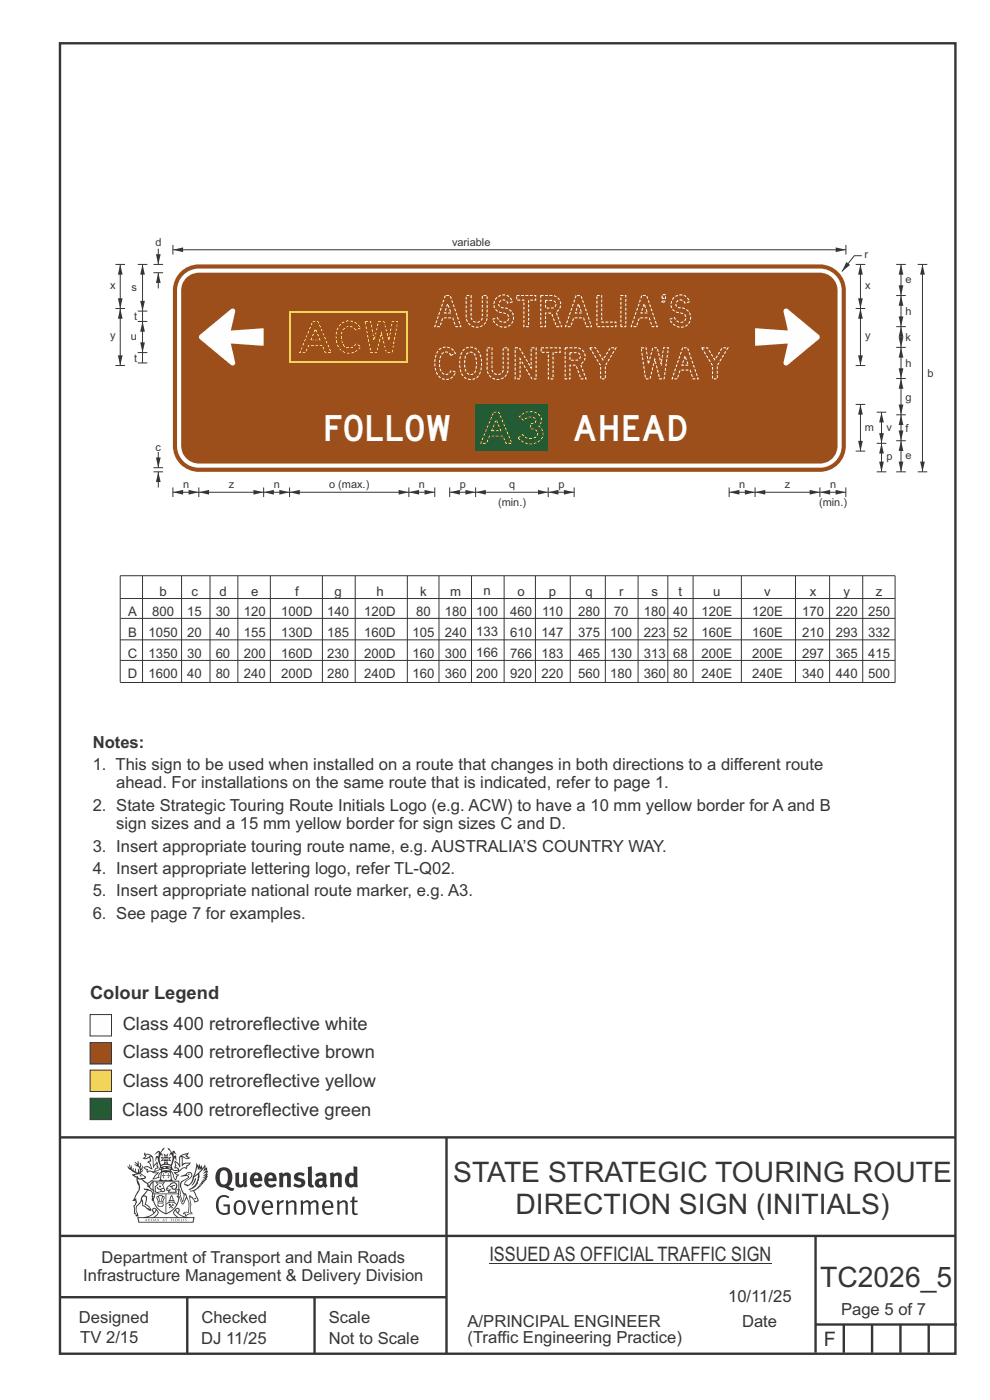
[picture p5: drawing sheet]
<svg xmlns="http://www.w3.org/2000/svg" width="210mm" height="297mm" viewBox="0 0 210 297" stroke-linecap="round" stroke-linejoin="round" font-family="sans-serif">
<path d="M12.7 9.2h190v278h-190zM12.7 241.3h190M94.7 241.4v45.8M12.7 275.2h82M12.7 262.2h190.1M39.7 275.2v12M66.7 275.2v12M173 262.1v24.9" fill="none" stroke="#373435" stroke-width=".51"/>
<g fill="#373435">
<path d="M47 248.4a2.55 2.55 0 0 0 0 2.7l.3 .2a.81 .81 0 0 0 1-1v-.5a1.04 1.04 0 0 0-1.1-1.5zM46.3 248.1a1.82 1.82 0 0 1 2.1-.2 1.82 1.82 0 0 1 .9 1.8 2.29 2.29 0 0 1-.8 2l.7 .3h.5l-.2 .6a2.87 2.87 0 0 1-2-.7 2.12 2.12 0 0 1-1.7-3.1z" fill-rule="evenodd"/>
<path d="M49.9 248.9l.8-.2v2a.46 .46 0 0 0 .3 .6 .46 .46 0 0 0 .6-.3v-2.1l.7-.2v2.4l.2 .5-.5 .3-.3-.3a1.02 1.02 0 0 1-1.2 .3 1.02 1.02 0 0 1-.6-1.1z" fill-rule="evenodd"/>
<path d="M54 249.5l-.1 .5h.9a.49 .49 0 0 0-.2-.6 .49 .49 0 0 0-.6 .1zM53.4 249.1a1.34 1.34 0 0 1 1.6-.2 1.34 1.34 0 0 1 .6 1.5v.2h-1.7a.77 .77 0 0 0 .5 .8 .77 .77 0 0 0 .9-.4l.3 .5a1.59 1.59 0 0 1-2 .2 1.59 1.59 0 0 1-.5-2.1z" fill-rule="evenodd"/>
<path d="M57 249.5l-.1 .5h1a.49 .49 0 0 0-.2-.6 .49 .49 0 0 0-.7 .1zM56.4 249.1a1.34 1.34 0 0 1 1.6-.2 1.34 1.34 0 0 1 .7 1.5v.2h-1.8a.77 .77 0 0 0 .5 .8 .77 .77 0 0 0 .9-.4l.4 .5a1.59 1.59 0 0 1-2.1 .2 1.59 1.59 0 0 1-.5-2.1z" fill-rule="evenodd"/>
<path d="M59.2 248.9l.7-.2 .1 .4a.95 .95 0 0 1 1-.3 .95 .95 0 0 1 .7 .8v2.3h-.8v-2.3a.46 .46 0 0 0-.8 .1v2.2h-.8z" fill-rule="evenodd"/>
<path d="M62.6 249.1a1.75 1.75 0 0 1 2-.1l-.2 .5-.6-.2a.43 .43 0 0 0-.6 .3l.4 .3a1.04 1.04 0 0 1 1.2 1.1 1.04 1.04 0 0 1-1.4 1l-1.2-.4 .3-.6 1 .4 .4-.4a.88 .88 0 0 0-1-.5l-.4-.2-.1-.4z" fill-rule="evenodd"/>
<path d="M65.3 247.6l.8-.2 .1 3.8 .3 .2 .1 .4a.88 .88 0 0 1-1 0 .88 .88 0 0 1-.3-1z" fill-rule="evenodd"/>
<path d="M67.8 250.6a.43 .43 0 0 0-.1 .7 .43 .43 0 0 0 .7-.1v-.7zM66.8 249.1a1.7 1.7 0 0 1 2.4 .1v1.9l.3 .4-.4 .5-.5-.4a1.03 1.03 0 0 1-1.7-.1 1.03 1.03 0 0 1 .8-1.5h.7v-.4a.8 .8 0 0 0-1.2 .1z" fill-rule="evenodd"/>
<path d="M70 248.9l.7-.2 .1 .4a.95 .95 0 0 1 1-.3 .95 .95 0 0 1 .7 .8v2.3h-.8v-2.3a.46 .46 0 0 0-.8 .1v2.2h-.8z" fill-rule="evenodd"/>
<path d="M74.3 249.5a1.48 1.48 0 0 0 0 1.7h.5l.2-.1v-1.5l-.3-.2zM75 247.4l.8 .1 .1 4.4h-.7l-.1-.2a1.26 1.26 0 0 1-1.4 0 1.26 1.26 0 0 1-.5-1.3 1.29 1.29 0 0 1 .4-1.4 1.29 1.29 0 0 1 1.4-.1z" fill-rule="evenodd"/>
<path d="M46.4 253.9a1.72 1.72 0 0 1 2.3 0l-.3 .3a1.24 1.24 0 0 0-1.4-.2 1.24 1.24 0 0 0-.6 1.4 1.49 1.49 0 0 0 1.2 1.9l.7-.1v-1.3h-.8l-.1-.4h1.3v1.9a1.93 1.93 0 0 1-2.2 0 1.93 1.93 0 0 1-.7-2.2l.2-.8z" fill-rule="evenodd"/>
<path d="M50.4 255.1a1.65 1.65 0 0 0 .2 2.2 .99 .99 0 0 0 1-1.4 .78 .78 0 0 0-.4-.8 .78 .78 0 0 0-.8 0zM50 254.9a1.33 1.33 0 0 1 1.6-.1 1.33 1.33 0 0 1 .5 1.4 1.31 1.31 0 0 1-1.3 1.6 1.31 1.31 0 0 1-1.2-1.6v-.6z" fill-rule="evenodd"/>
<path d="M52.5 254.7l.4-.1 .9 2.6 .8-2.5h.5l-1.1 3h-.5z" fill-rule="evenodd"/>
<path d="M56.3 255.2l-.2 .7h1.3a.7 .7 0 0 0-.3-.8 .7 .7 0 0 0-.8 .1zM55.9 255a1.22 1.22 0 0 1 1.5-.2 1.22 1.22 0 0 1 .5 1.5h-1.8a.93 .93 0 0 0 .5 1 .93 .93 0 0 0 1.1-.2l.2 .3a1.43 1.43 0 0 1-1.8 .1 1.43 1.43 0 0 1-.6-1.7z" fill-rule="evenodd"/>
<path d="M58.7 254.7l.4-.1 .1 .5 .4-.4 .6-.1-.2 .5a.66 .66 0 0 0-.8 .7v1.9h-.4z" fill-rule="evenodd"/>
<path d="M60.6 254.7l.4-.1 .1 .5a.94 .94 0 0 1 1-.5 .94 .94 0 0 1 .8 .8v2.3h-.5l-.1-2.5a.81 .81 0 0 0-1.2 .3v2.2h-.4z" fill-rule="evenodd"/>
<path d="M63.7 254.7l.5-.1 .1 .5 .4-.3a.78 .78 0 0 1 1.1 .3 .9 .9 0 0 1 1-.5 .9 .9 0 0 1 .8 .8v2.3h-.5l-.1-2.5a.67 .67 0 0 0-1.1 .3v2.2h-.5v-2.4l-.4-.3-.7 .4v2.3h-.5z" fill-rule="evenodd"/>
<path d="M69 255.2l-.1 .7h1.3a.7 .7 0 0 0-.3-.8 .7 .7 0 0 0-.9 .1zM68.7 255a1.22 1.22 0 0 1 1.5-.2 1.22 1.22 0 0 1 .5 1.5h-1.8a.93 .93 0 0 0 .4 1 .93 .93 0 0 0 1.2-.2l.1 .3a1.44 1.44 0 0 1-1.7 .1 1.44 1.44 0 0 1-.6-1.7z" fill-rule="evenodd"/>
<path d="M71.4 254.7l.5-.1 .1 .5a.94 .94 0 0 1 1-.5 .94 .94 0 0 1 .8 .8v2.3h-.5l-.1-2.5a.81 .81 0 0 0-1.2 .3v2.2h-.4z" fill-rule="evenodd"/>
<path d="M74.7 253.9l.5-.1v.9h.7l-.1 .3h-.6v2.2l.1 .2h.5l.1 .3a.75 .75 0 0 1-1.2-.6v-2.1h-.4v-.3h.4z" fill-rule="evenodd"/>
<path d="M30.8 244.9l1.1 .3-.9 .5h-.4l.6-.5zM31.8 245.4h.2a2.44 2.44 0 0 1 .4 1.9l.1 .5 .7-1-.1 .6 .3 .3a.57 .57 0 0 0-.6 .7l-1-.1-.5 .2 .2-.5-.8-.3 .7-.1 .9 .5 .1-.1-.6-1.3-.2-.2h.5zM30.7 244.4l-.1 .5 .2 .4-.6 .4a1.04 1.04 0 0 0 1.4-.1l.2 .6-.3 .1-.2 .4a.94 .94 0 0 1 .8 1.1l-.2-.1a1.16 1.16 0 0 0-1.5-.1l.3 .4 .4 .2 .1 .5 .2 .1 .1-.2a.94 .94 0 0 1 1.1 .2l.8 .1-1.2 1.2a1.13 1.13 0 0 0 1.2-.2l.4-.1-.1-.4 .5-.8a.83 .83 0 0 0-.6 1.1l-.3-.1-.7 .4 1.1-1.4-.5 .1-.5-.1 1.3-.5-.1-.1-.9 .4v-.3l.2-.2 .3 .1 .1-.3-.2-.4v-.6l-.1-.4-.7 1v-.7a1.42 1.42 0 0 0-1.6-1.8z" fill-rule="evenodd"/>
<path d="M38.5 245.2l.5-.2 .7-.1-.6 .3 .8 .5h-.3zM38.3 245.5l.2-.1 .1 2a1.69 1.69 0 0 1 1.6-.6l-.8 .5 .1 .5a1.1 1.1 0 0 0-1.5 .6l-.1-.5-.2-.2h-.5l.3-.4-.3-.7a1.42 1.42 0 0 1 .8 1.1l.2-.1zM37.1 246.2l.1 1-.2 .3 .1 .4h.5l.1 .2a.96 .96 0 0 1-1.1-.1l-.1 .1a1.06 1.06 0 0 0 1.3 .2v.1a.72 .72 0 0 1-1 .2l.3 .5 .6 .2-.4 .2-.1 .6-.2-.3-.4-1.1-.4-.4 .4 .9a1.54 1.54 0 0 0 .7 1.2l.2-.3a.58 .58 0 0 1 .4-.8l.2-.1h-.3l-.5-.3 .9-.5a.93 .93 0 0 1 1.2-.5v.2l.2-.2 .1-.5a.99 .99 0 0 0 .7-.8l-1.3 .1-.3 .2-.1-1.4 .9 .4 .9-.3h-.4l-.5-.4 .4-.7-.6 .2a1.46 1.46 0 0 0-1.4 2.1v.4l-.2-.4z" fill-rule="evenodd"/>
<path d="M35.6 248.9l.2 .1-.1 .3 .4 .1h-.4v.6l-.1-.6h-.3l.3-.1z" fill-rule="evenodd"/>
<path d="M34.6 248.9l.2 .1v.3l.3 .1h-.3l-.1 .6v-.6h-.4l.4-.1z" fill-rule="evenodd"/>
<path d="M34.3 248.8a.57 .57 0 0 1 .9 .2 .57 .57 0 0 1 .9-.2l.2 1.4h-.2a.57 .57 0 0 1-.9 0 .69 .69 0 0 1-1.1 0zM34.2 248.1l-.3 2.1-.2 .4h3l-.2-.4-.3-2.1h-.2v.2l-.8-.1-.8 .1v-.2z" fill-rule="evenodd"/>
<path d="M34.2 252.4a.3 .3 0 0 0 .6 0 .3 .3 0 0 0-.6 0zM33.3 250.9l.3 .3-.3 .4a.79 .79 0 0 0 0 1.3l.8-.2-.1-.3a.55 .55 0 0 1-.7-.6l.1-.1 .2 .3 .3 .2 .8-.2-.4-.7 .4-.4-.7 .2zM33 250.7l1.1 .2 .9-.2-.4 .6 .4 1.2a.56 .56 0 0 1-.8 .3l-.2 .1a.73 .73 0 0 1-.9 .1 .73 .73 0 0 1-.3-1v-.4l.6-.4z" fill-rule="evenodd"/>
<path d="M35.6 251.8l.7-.4a.58 .58 0 0 1 1-.1 .58 .58 0 0 1-.4 .9l-.3-.3a.43 .43 0 0 1 .6-.4 .57 .57 0 0 0-.8 .2l-.2-.1-.3 .1 .4 .2a.55 .55 0 0 0 .9 .4v.5h-1.3l.3-.4-.1-.1-.6 .1 .2-.3-.2-.1zM35.4 251.8l-.1 .2a.39 .39 0 0 0 .2 .6h.3l-.2 .4h1.9l-.1-.8a.86 .86 0 0 0-.1-1.3 .86 .86 0 0 0-1.3 .4z" fill-rule="evenodd"/>
<path d="M36 254.8h.8v.2h-.8zM36.4 253.8l.2 .8h-.4zM36.4 253.5l-.3 .5-.1 .6h-.2v.4l-.7 .4 .2 .1a1.48 1.48 0 0 1 2.1 .2l.2-.1-.6-.5v-.5h-.2l-.1-.6z" fill-rule="evenodd"/>
<path d="M35.8 255.4l.4 .1 .1 .3 .3-.2-.2-.2a.38 .38 0 0 1 .5 .5l-.2-.2-.3 .2 .3 .2-.3 .3-.1-.4-.4 .4-.1-.2 .4-.3-.1-.1-.2 .1z" fill-rule="evenodd"/>
<path d="M34.5 254h.2v.2l-.2 .6h-.2zM33.6 255.3h.9v.2a.55 .55 0 0 1-.8 .4v-.2l-.2-.1zM33.4 254h.2l.2 .8h-.2zM33.6 255l.8-.1 .1 .2h-.8zM33.8 253.7h.5l-.2 1.1h-.1zM33.3 253.8l-.1 .3 .3 1.1a.48 .48 0 0 0-.1 .6 .48 .48 0 0 0 .5 .2h.5a.49 .49 0 0 0 .2-.8l.3-1.1-.1-.3a1.42 1.42 0 0 0-1.5 0z" fill-rule="evenodd"/>
<path d="M33.7 251.5l.4 .1 .1 .3h-.3z" fill-rule="evenodd"/>
<path d="M41.3 250.1l.3-.2-.2 .8-.6 .8h-.2l.5-.7z" fill-rule="evenodd"/>
<path d="M39.7 249l.3-.2 .5 .2a.88 .88 0 0 1-.6 1.1 1.22 1.22 0 0 0-.8 1.3l.5 .2a.72 .72 0 0 0 .9-.4l.5-.8 .2-.6 .8-.6v.2a2.85 2.85 0 0 1-2 2.9l.1 .1a2.13 2.13 0 0 0 1.9-1.5v-.3a2.01 2.01 0 0 0 .3-1.7l1.1-1.3-.4 1 .7-.5-.7 1 .8-.4-.8 .8 .7-.2-.9 .6 .8-.1-.8 .4h.7l-.8 .3 .3 .2h-.4l.2 .3h-.4l.2 .3h-.4l.1 .2h-.1a2.16 2.16 0 0 1-2 1.1l.1 .2 .4-.1a.76 .76 0 0 1 .7 .8l.5 1.2-.6 .2a1.45 1.45 0 0 0-1.1-1.3l.2 1.8-.1 1.8 .4 .3a1.07 1.07 0 0 0-1.2 .4v-.3l-.5-.2a.87 .87 0 0 1 1.1-.1v-.7a4.4 4.4 0 0 0-.6-3.1l-.1-.3h-.2a2.16 2.16 0 0 1-.7-2.2l.3-.4 1.2-.7a.55 .55 0 0 0-.4-.8zM37.8 252.4a.76 .76 0 0 1 .3 1.1l.6 1.6 .4-1.7 .2 .1a.61 .61 0 0 1-.1 .9l-.3 .8-.2 .1-.7-1.6-.3 .1a1.18 1.18 0 0 0 .1-1.4zM41.8 247.5l.2 .7 .3-.5v.6l.4-.5a1.9 1.9 0 0 1-1.2 1.4l-.3 .3zM38.2 249.6l1.4-.2 .2 .2v.3l-.5 .2a1.26 1.26 0 0 0-.9 1.9l.2 .7a1.84 1.84 0 0 1 .1 2.1l-.4-1.4a.96 .96 0 0 0-.4-1.2l-.4 .2a.78 .78 0 0 1 0 1.3l.1 .3h.4l.4 1.1a.38 .38 0 0 0 .2 .4 .38 .38 0 0 0 .4-.1l.6-1.2a2.94 2.94 0 0 1 .4 2.5l-.1 .4h-.8l-.3 .4v.2l.4-.1 .1 .4 .2 .1a1.02 1.02 0 0 1 1.3-.5v-.4l-.3-.1 .1-1.8-.3-1.3h.1a1.14 1.14 0 0 1 .8 1 .63 .63 0 0 0 .8-.2 .63 .63 0 0 0-.2-.9l-.6-1.2 .9-.6 .2-.4h.3l-.1-.2h.4l-.1-.3h.3l-.1-.3 .5-.1-.2-.2 .6-.4v-.2h-.2l.4-.5h-.3l.3-.5-.4 .1 .4-.5v-.3l-.3 .2 .2-.7-.1-.2-.4 .3v-.8l-.6 .8-.2-.8-.2 .5-.3-.7-.1 .6-.5-.8-.1 1.4-.6 1.8a1.81 1.81 0 0 1-1 1.5l-.6-.2a1.75 1.75 0 0 1 1.1-1.2 .75 .75 0 0 0 .1-1.3 .75 .75 0 0 0-1.2 .4z" fill-rule="evenodd"/>
<path d="M41.2 254.1h.3l.2 .2-.4 .1z" fill-rule="evenodd"/>
<path d="M29.4 258.4h11.6l-.1 .8h-11.4zM31.3 258.2l.5-.1a2.48 2.48 0 0 0 1.4-1.3l.3 .5-.5 .6-.5 .3zM32.5 256.6l.3-.2 .2 .1-.3 .7zM37.2 256.8a2.65 2.65 0 0 0 1.8 1.4h-1.1l-.5-.3-.5-.6zM37.4 256.5l.2-.1 .3 .2-.3 .6zM29.2 258.2l.1 1.2h11.8l.2-1.1-.2-.1a4.1 4.1 0 0 1-3.3-.9l.3-.4-.1-.6a1.06 1.06 0 0 0-1.3 1l.2 .4 .6 .5h-4.7l.3-.1a.84 .84 0 0 0 .6-.8 .84 .84 0 0 0-.5-.8l-.3-.2h-.5l-.1 .6 .3 .4a4.2 4.2 0 0 1-3.4 .9z" fill-rule="evenodd"/>
<path d="M31 258.7l.1 .2h-.2zM31 258.5l-.3 .6 .4-.2 .2 .2z" fill-rule="evenodd"/>
<path d="M31.3 258.6h.3v.4a.25 .25 0 0 0 .2-.1 .25 .25 0 0 0-.1-.3h.1a.29 .29 0 0 1 0 .4 .29 .29 0 0 1-.4 0 .29 .29 0 0 1 0-.4z" fill-rule="evenodd"/>
<path d="M32.2 258.6a.22 .22 0 0 1 .3 .2 .22 .22 0 0 1-.3 .2zM32 258.6l.1 .4a.33 .33 0 0 0 .4 0 .33 .33 0 0 0 0-.4 .33 .33 0 0 0-.5 0z" fill-rule="evenodd"/>
<path d="M32.9 258.7l.1 .2h-.2zM32.9 258.5l-.2 .6 .3-.2 .2 .2z" fill-rule="evenodd"/>
<path d="M33.3 258.6h.2l.1 .1 .2-.1-.2 .2 .2 .3-.3-.3-.1 .3h-.1l.2-.3z" fill-rule="evenodd"/>
<path d="M34.7 258.7l.1 .2h-.2zM34.7 258.5l-.3 .6 .4-.2 .2 .2z" fill-rule="evenodd"/>
<path d="M35 258.5h.5l-.2 .1v.5h-.2l.1-.5z" fill-rule="evenodd"/>
<path d="M36.2 258.6l.3-.1-.1 .1v.2h.1h-.1v.3h-.2z" fill-rule="evenodd"/>
<path d="M36.7 258.6h.2v.5h-.2z" fill-rule="evenodd"/>
<path d="M37.3 258.6a.22 .22 0 0 1 .3 .2 .22 .22 0 0 1-.3 .2zM37.1 258.6v.4a.33 .33 0 0 0 .5 0 .33 .33 0 0 0 0-.4 .33 .33 0 0 0-.5 0z" fill-rule="evenodd"/>
<path d="M37.8 258.6l.4-.1-.2 .1v.2h.1h-.1v.2l.2 .1h-.4z" fill-rule="evenodd"/>
<path d="M38.4 258.6h.2l-.1 .4 .2 .1h-.3z" fill-rule="evenodd"/>
<path d="M38.9 258.6h.2v.5h-.2z" fill-rule="evenodd"/>
<path d="M39.3 258.6h.2h-.1l.2 .3-.2 .2-.1-.1v-.1l.2 .1z" fill-rule="evenodd"/>
<path d="M34.2 247.4a1.51 1.51 0 0 1 2 .2 2.67 2.67 0 0 0-2.1 0zM35.7 247.6l.4 .1 .1 .3-.4-.1zM34.6 247.6h.5l.1 .2h-.4zM34 247.8l.3 .2h-.3zM34.9 246.9l.3-.2 .3 .2zM34.9 245.6l.2 .1v.3h-.2zM35 245.1l.2 .2 .2-.2-.1 .3h-.2zM35.1 246.3h.2l.1 .4-.2-.2-.2 .2zM35.3 245.7l.2-.1v.4h-.2zM34.4 245.7h.3l.1 .3-.4 .1 .2-.2zM35.7 245.7h.3l-.2 .2 .2 .2-.4-.1zM32.7 244.9l1-.5-.1 1-.2-.2-.3 .2-.3 1.1 .5-1 .3 .9a1.84 1.84 0 0 1 .2 1.7l.4 .1a2.48 2.48 0 0 1 2.2 0l.2-.2-.2-.7 .7-1.8 .4 .7-.2-1-.2-.1-.2 .3v-.9l.6 .4-.6-.8-.3 .1-.1 .4-.5-.9-.5-.3 .2 .5 .6 .5-.5 .8 .4-.4a2.06 2.06 0 0 1 0 2.3l-.5-.2-.2-.6 .1-.1 .8 .2-.4-.5 .4-.5-.7 .2-.2-.2 .2-.7-.5 .4-.5-.4 .2 .7-.2 .2-.7-.2 .4 .5-.4 .5 .8-.2 .1 .1-.2 .6-.5 .2a2.02 2.02 0 0 1 0-2.2l.3 .5-.1-.7-.3-.1 .8-1.2-.4 .3-.5 .8-.2-.3a.8 .8 0 0 0-.8 .5z" fill-rule="evenodd"/>
<path d="M29.2 250.1l.3 .1a.61 .61 0 0 1 .8 .4l.3 .2a.8 .8 0 0 1 .6 1l.4 .1 .5 .5a1 1 0 0 1 .5 1.1l-.1 .7v-.5h-.1a.96 .96 0 0 0-.8-1.3l-.2-.2h-.7l-.1-.1-.1 .1 .1 .3h.6l-1.2 1.3-.2 1-.4 .6a1.33 1.33 0 0 0-.5 1.8l.2 .5a1.26 1.26 0 0 1-.5-1.5l-.1-.3a1.56 1.56 0 0 0 .4-1.7l-.3 .2 .2-.5a3.2 3.2 0 0 0 .7-3zM30.4 253.9h.4a2.06 2.06 0 0 1-.1 1.6l.7 .5 .4 .4-.6-.1-.8-.6-.1-.9a.51 .51 0 0 1 .1-.9zM28.6 249.3a1.52 1.52 0 0 1 2.1 .5l-1.1 .2-.2-.1-.1-.4h-.5zM27.5 247v.8l-.3-.4h-.1a3.1 3.1 0 0 0 1.9 1.6l-1 .1 .5 .6 .5 .1 .1 1.1a1.84 1.84 0 0 1-.3 2.5l-.4 .9-.3 .4 .2 .1 .4-.1 .1 .4-.2 .5-.3 .2 .1 1.7h.2l.3 .5 .1 .1 .4-.1-.1-.5a1.3 1.3 0 0 1-.1-1.7l.9-1 .1 1.1 .6 .2 .5 .5 .1-.1 .2 .3h.5a1.85 1.85 0 0 0-1.2-1.4l.1-.3a1.39 1.39 0 0 0 0-1.4l-.5-.1 .5-.5a.66 .66 0 0 1 .9-.4 .66 .66 0 0 1 .3 .9l-.1 .4 .2-.1v.2l-.1 .3 .2 .5 .1-.3a2.24 2.24 0 0 0 .1-2.2 .73 .73 0 0 1-.7-.7 .73 .73 0 0 1 .6-.7v-.2a.94 .94 0 0 0-.9 .8 .48 .48 0 0 1-.1-.6 .48 .48 0 0 1 .5-.2l.5-.3a.51 .51 0 0 0-.8 .2l-.5 .2-1-.8h.6l.2-.5-1.2-.7 .5-.5v-.3l-.5 .4 .1-.2a.69 .69 0 0 0 .2-1v.4l-.2 .3v-1.1l-.3-.2 .1 .6-.1 .2-.4-1.3v.7l-.6-.4 .5 .7-.6-.2 .3 .3a1 1 0 0 1 .7 1.4l-.2-.8v.9l-.5-.2v-.8l-.2 .7-.2-.1-.1-.6-.2 .4-.2-.2 .1-.7-.2 .5z" fill-rule="evenodd"/>
<path d="M29.6 249.4l.2-.1 .3 .2z" fill-rule="evenodd"/>
<path d="M32.4 250.5h5.6v2l-.2-.1v-1.7h-5.2v2.5h5.2v-.8l.1 .2-.1 1.1v-.3h-2.5v4a4.1 4.1 0 0 0 2.6-3.6l.1-.1a4 4 0 0 1-2.8 3.9 4.2 4.2 0 0 1-2.8-4.7l.1 1.2 .1-.1a3.8 3.8 0 0 0 2.5 3.4v-4h-2.5l-.2-.9z" fill-rule="evenodd"/>
<circle cx="40" cy="249.1" r=".17"/>
</g>
<g fill="none" stroke="#373435" stroke-width=".21">
<path d="M61.4 103.4v2M61.4 104.4h25.3M25.5 127h164.3M25.5 135.7h164.4M25.6 131.2h164.3M30.2 122.1v22.7M38.5 122.1v22.7M44.5 122.1v22.7M50.5 122.1v22.7M57.4 122.1v22.7M68.4 122.1v22.7M75.4 122.1v22.7"/>
<path d="M86.4 122.1v22.7M93.1 122.1v22.7M100 122.1v22.7M106.9 122.1v22.7M113.6 122.1v22.7M121 122.1v22.7M128.4 122.1v22.7M135.4 122.1v22.7M141.7 122.1v22.7M147 122.1v22.7M157.3 122.1v22.7M168.7 122.1v22.7"/>
<path d="M176 122.1v22.7M183 122.1v22.7M25.5 144.7v-22.6h164.4v22.7M25.5 140.1h164.4M25.5 144.8h164.4"/>
</g>
<g fill="#373435">
<path d="M84.6 103.9l2.1 .5-2.1 .5z"/>
<path d="M61.4 104.4l2.2-.5v1z"/>
</g>
<path d="M86.7 104.4h5.5" fill="none" stroke="#373435" stroke-width=".21"/>
<g fill="#373435">
<path d="M86.7 104.4l2.2-.5v1z"/>
<path d="M90.1 103.9l2.1 .5-2.1 .5z"/>
</g>
<path d="M86.7 103.4v2M92.2 103.4v2" fill="none" stroke="#373435" stroke-width=".21"/>
<path d="M39.2 58.1a4.6 4.6 0 0 0-1.6 3.5v33a4.6 4.6 0 0 0 4.6 4.6h131.7a4.6 4.6 0 0 0 4.6-4.6v-33a4.6 4.6 0 0 0-4.6-4.6h-131.7a4.6 4.6 0 0 0-3 1.1zM39.5 59a3.7 3.7 0 0 0-1.1 2.6v33a3.7 3.7 0 0 0 3.8 3.7h131.7a3.7 3.7 0 0 0 3.8-3.7v-33a3.7 3.7 0 0 0-3.8-3.7h-131.7a3.7 3.7 0 0 0-2.7 1.1zM38.3 57.7a5.5 5.5 0 0 1 3.9-1.6h131.7a5.5 5.5 0 0 1 5.5 5.5v33a5.5 5.5 0 0 1-5.5 5.5h-131.7a5.5 5.5 0 0 1-5.5-5.5v-33a5.5 5.5 0 0 1 1.6-3.9z" fill-rule="evenodd" fill="#9d4f1b"/>
<path d="M36.7 53h142.7" fill="none" stroke="#373435" stroke-width=".21"/>
<g fill="#373435">
<path d="M36.7 53l2.1-.5v1z"/>
<path d="M177.3 52.5l2.1 .5-2.1 .5z"/>
</g>
<path d="M36.7 52v2" fill="none" stroke="#373435" stroke-width=".21"/>
<path d="M42.4 71.1l6.6-5.5a.55 .55 0 0 1 .6-.1 .55 .55 0 0 1 .3 .6l-.9 4 6.9-.5v3.8l-6.9-.5 .9 4a.55 .55 0 0 1-.3 .6 .55 .55 0 0 1-.6-.1l-6.7-5.5a.52 .52 0 0 1 .1-.8z" fill-rule="evenodd" fill="#fefefe"/>
<path d="M61.4 66h25.1v11h-25.1z" fill-rule="evenodd" fill="#ffd520"/>
<path d="M61.9 66.4h24.2v10.2h-24.2z" fill-rule="evenodd" fill="#9d4f1b"/>
<path d="M182.8 54.2h-1.6l-2.6 3.4" fill="none" stroke="#373435" stroke-width=".21"/>
<path d="M179.5 55.6l.8 .6-1.7 1.4z" fill="#373435"/>
<path d="M195.7 56.1v44" fill="none" stroke="#373435" stroke-width=".21"/>
<g fill="#373435">
<path d="M195.7 56.1l.5 2.2h-1z"/>
<path d="M195.2 97.9h1l-.5 2.2z"/>
</g>
<path d="M194.7 56.1h2M33.6 95.9v3.3M194.7 100.1h2" fill="none" stroke="#373435" stroke-width=".21"/>
<path d="M33.1 97.1h1l-.5 2.1z" fill="#373435"/>
<path d="M32.6 99.2h2M32.6 100.1h2M33.6 100.1v3.3" fill="none" stroke="#373435" stroke-width=".21"/>
<path d="M33.6 100.1l.5 2.2h-1z" fill="#373435"/>
<path d="M33.6 52.8v3.3" fill="none" stroke="#373435" stroke-width=".21"/>
<path d="M33.1 53.9h1l-.5 2.2z" fill="#373435"/>
<path d="M32.6 57.9h2M32.6 56.1h2M33.6 57.9v3.3" fill="none" stroke="#373435" stroke-width=".21"/>
<path d="M33.6 57.9l.5 2.1h-1z" fill="#373435"/>
<path d="M36.7 104.4h5.5" fill="none" stroke="#373435" stroke-width=".21"/>
<g fill="#373435">
<path d="M36.7 104.4l2.1-.5v1z"/>
<path d="M40 103.9l2.2 .5-2.2 .5z"/>
</g>
<path d="M36.7 103.4v2M42.2 103.4v2M42.2 104.4h13.7" fill="none" stroke="#373435" stroke-width=".21"/>
<g fill="#373435">
<path d="M53.8 103.9l2.1 .5-2.1 .5z"/>
<path d="M42.2 104.4l2.1-.5v1z"/>
</g>
<path d="M55.9 104.4h5.5M55.9 103.4v2" fill="none" stroke="#373435" stroke-width=".21"/>
<g fill="#373435">
<path d="M55.9 104.4l2.2-.5v1z"/>
<path d="M59.3 103.9l2.1 .5-2.1 .5z"/>
</g>
<path d="M25.5 65.4v12.1" fill="none" stroke="#373435" stroke-width=".21"/>
<g fill="#373435">
<path d="M25 75.4h1l-.5 2.1z"/>
<path d="M25.5 65.4l.5 2.2h-1z"/>
</g>
<path d="M25.5 56.1v9.3M24.5 65.4h2M24.5 77.5h2" fill="none" stroke="#373435" stroke-width=".21"/>
<g fill="#373435">
<path d="M25 63.3h1l-.5 2.1z"/>
<path d="M25.5 56.1l.5 2.2h-1z"/>
</g>
<path d="M24.5 56.1h2M179.4 52v2M173.9 104.4h5.5" fill="none" stroke="#373435" stroke-width=".21"/>
<g fill="#373435">
<path d="M173.9 104.4l2.2-.5v1z"/>
<path d="M177.3 103.9l2.1 .5-2.1 .5z"/>
</g>
<path d="M30.2 56.1v9.9M173.9 103.4v2M179.4 103.4v2" fill="none" stroke="#373435" stroke-width=".21"/>
<g fill="#373435">
<path d="M30.2 56.1l.5 2.2h-1z"/>
<path d="M29.7 63.8h1l-.5 2.2z"/>
</g>
<path d="M29.2 56.1h2.1M29.2 66h2.1M30.2 68.2v6.6" fill="none" stroke="#373435" stroke-width=".21"/>
<g fill="#373435">
<path d="M30.2 68.2l.5 2.2h-1z"/>
<path d="M29.7 72.6h1l-.5 2.2z"/>
</g>
<path d="M29.2 68.2h2.1M29.2 74.8h2.1M29.2 77h2.1M30.2 66v2.2M30.2 74.8v2.2M182.5 85.8v9.9" fill="none" stroke="#373435" stroke-width=".21"/>
<g fill="#373435">
<path d="M182.5 85.8l.5 2.2h-1z"/>
<path d="M182 93.5h1l-.5 2.2z"/>
</g>
<path d="M181.5 95.7h2M181.5 85.8h2M191.1 93.5v6.6" fill="none" stroke="#373435" stroke-width=".21"/>
<g fill="#373435">
<path d="M191.1 93.5l.5 2.2h-1z"/>
<path d="M190.6 97.9h1l-.5 2.2z"/>
</g>
<path d="M190.1 93.5h2M191.1 88v5.5M190.1 100.1h2" fill="none" stroke="#373435" stroke-width=".21"/>
<g fill="#373435">
<path d="M191.1 88l.5 2.2h-1z"/>
<path d="M190.6 91.3h1l-.5 2.2z"/>
</g>
<path d="M190.1 88h2M191.1 80.3v7.7" fill="none" stroke="#373435" stroke-width=".21"/>
<g fill="#373435">
<path d="M191.1 80.3l.5 2.2h-1z"/>
<path d="M190.6 85.8h1l-.5 2.2z"/>
</g>
<path d="M191.1 56.1v6.6" fill="none" stroke="#373435" stroke-width=".21"/>
<g fill="#373435">
<path d="M191.1 56.1l.5 2.2h-1z"/>
<path d="M190.6 60.5h1l-.5 2.2z"/>
</g>
<path d="M190.1 56.1h2M190.1 62.7h2M191.1 62.7v6.6" fill="none" stroke="#373435" stroke-width=".21"/>
<g fill="#373435">
<path d="M191.1 62.7l.5 2.2h-1z"/>
<path d="M190.6 67.1h1l-.5 2.2z"/>
</g>
<path d="M190.1 73.7h2M191.1 73.7v6.6M190.1 80.3h2" fill="none" stroke="#373435" stroke-width=".21"/>
<g fill="#373435">
<path d="M191.1 73.7l.5 2.2h-1z"/>
<path d="M190.6 78.1h1l-.5 2.2z"/>
</g>
<path d="M190.1 69.3h2M191.1 69.3v4.4" fill="none" stroke="#373435" stroke-width=".21"/>
<g fill="#373435">
<path d="M191.1 69.3l.5 2.2h-1z"/>
<path d="M190.6 71.5h1l-.5 2.2z"/>
</g>
<path d="M187 87.4v6.6" fill="none" stroke="#373435" stroke-width=".21"/>
<g fill="#373435">
<path d="M187 87.4l.5 2.2h-1z"/>
<path d="M186.5 91.9h1l-.5 2.1z"/>
</g>
<path d="M186 87.4h2M186 94h2M100.9 104.4h15.4" fill="none" stroke="#373435" stroke-width=".21"/>
<g fill="#373435">
<path d="M100.9 104.4l2.2-.5v1z"/>
<path d="M114.1 103.9l2.2 .5-2.2 .5z"/>
</g>
<path d="M95.4 104.4h5.5M100.9 103.4v2M116.3 103.4v2M121.8 103.4v2" fill="none" stroke="#373435" stroke-width=".21"/>
<g fill="#373435">
<path d="M98.7 103.9l2.2 .5-2.2 .5z"/>
<path d="M95.4 104.4l2.2-.5v1z"/>
</g>
<path d="M116.3 104.4h5.5" fill="none" stroke="#373435" stroke-width=".21"/>
<g fill="#373435">
<path d="M119.6 103.9l2.2 .5-2.2 .5z"/>
<path d="M116.3 104.4l2.2-.5v1z"/>
</g>
<path d="M95.4 103.4v2" fill="none" stroke="#373435" stroke-width=".21"/>
<path d="M100.9 85.8h15.4v9.9h-15.4z" fill-rule="evenodd" fill="#235b35"/>
<path d="M160.2 69.6l6.9 .5-.9-4a.54 .54 0 0 1 .3-.6 .54 .54 0 0 1 .6 .1l6.6 5.5a.52 .52 0 0 1 0 .8l-6.6 5.5a.55 .55 0 0 1-.6 .1 .55 .55 0 0 1-.3-.6l.9-4-6.9 .5z" fill-rule="evenodd" fill="#fefefe"/>
<path d="M154.7 104.4h5.5" fill="none" stroke="#373435" stroke-width=".21"/>
<g fill="#373435">
<path d="M154.7 104.4l2.1-.5v1z"/>
<path d="M158 103.9l2.2 .5-2.2 .5z"/>
</g>
<path d="M182.5 65.4v12.1M154.7 103.4v2M160.2 103.4v2" fill="none" stroke="#373435" stroke-width=".21"/>
<g fill="#373435">
<path d="M182 75.4h1l-.5 2.1z"/>
<path d="M182.5 65.4l.5 2.2h-1z"/>
</g>
<path d="M182.5 56.1v9.3M181.5 65.4h2M181.5 77.5h2" fill="none" stroke="#373435" stroke-width=".21"/>
<g fill="#373435">
<path d="M182 63.3h1l-.5 2.1z"/>
<path d="M182.5 56.1l.5 2.2h-1z"/>
</g>
<path d="M181.5 56.1h2M160.2 104.4h13.7" fill="none" stroke="#373435" stroke-width=".21"/>
<g fill="#373435">
<path d="M171.8 103.9l2.1 .5-2.1 .5z"/>
<path d="M160.2 104.4l2.1-.5v1z"/>
</g>
<path d="M187 94v6.1" fill="none" stroke="#373435" stroke-width=".21"/>
<g fill="#373435">
<path d="M186.5 97.9h1l-.5 2.2z"/>
<path d="M187 94l.5 2.2h-1z"/>
</g>
<path d="M186 100.1h2" fill="none" stroke="#373435" stroke-width=".21"/>
<path d="M173 281h30M179 281v6M185 281v6M191 281v6M197 281v6" fill="none" stroke="#373435" stroke-width=".51"/>
<path d="M19.1 233h4.6v4.5h-4.6z" fill-rule="evenodd" fill="#235b35" stroke="#373435" stroke-width=".21"/>
<path d="M19.1 215.2h4.6v4.6h-4.6z" fill-rule="evenodd" fill="#fefefe" stroke="#373435" stroke-width=".21"/>
<path d="M19.1 221.2h4.6v4.5h-4.6z" fill-rule="evenodd" fill="#9d4f1b" stroke="#373435" stroke-width=".21"/>
<path d="M19.1 227h4.6v4.6h-4.6z" fill-rule="evenodd" fill="#ffd520" stroke="#373435" stroke-width=".21"/>
<path d="M103.8 267.9h1v.2h-1z" fill-rule="evenodd" fill="#373435"/>
<path d="M104.8 268h58.8" fill="none" stroke="#373435" stroke-width=".21"/>
<text font-size="7.7" fill="#fefefe" x="140" y="68.1">’</text>
<g font-size="6.6" fill="#fefefe">
<text x="92.2" y="69.3">AUSTRALIA S</text>
<text x="92.2" y="80.4">COUNTRY WAY</text>
</g>
<text font-size="6.6" fill="#fff212" x="63.6" y="74.8">ACW</text>
<text font-size="6.6" fill="#ffd520" x="102" y="94.1">A3</text>
<g font-size="6" fill="#373435">
<text x="96.1" y="250.8">STATE STRATEGIC TOURING ROUTE</text>
<text x="109.4" y="257.5">DIRECTION SIGN (INITIALS)</text>
<text x="174" y="273">TC2026_5</text>
</g>
<g font-size="5.5" fill="#fefefe">
<text x="69.1" y="93.6">FOLLOW</text>
<text x="121.8" y="93.6">AHEAD</text>
</g>
<g font-size="4.2" fill="#373435">
<text x="103.8" y="267.5">ISSUED AS OFFICIAL TRAFFIC SIGN</text>
<text x="174.7" y="285.6">F</text>
</g>
<g font-size="3.9" fill="#373435">
<text x="19.1" y="212">Colour Legend</text>
<text x="26" y="218.5">Class 400 retroreflective white</text>
<text x="26" y="224.5">Class 400 retroreflective brown</text>
<text x="26" y="230.6">Class 400 retroreflective yellow</text>
<text x="25.9" y="236.7">Class 400 retroreflective green</text>
</g>
<g font-size="3.5" fill="#373435">
<text x="19.7" y="158.6">Notes:</text>
<text x="19.7" y="163.3">1. This sign to be used when installed on a route that changes in both directions to a different route</text>
<text x="24.6" y="167.3">ahead. For installations on the same route that is indicated, refer to page 1.</text>
<text x="19.7" y="172">2. State Strategic Touring Route Initials Logo (e.g. ACW) to have a 10 mm yellow border for A and B</text>
<text x="24.6" y="175.9">sign sizes and a 15 mm yellow border for sign sizes C and D.</text>
<text x="19.7" y="185.4">4. Insert appropriate lettering logo, refer TL-Q02.</text>
<text x="19.7" y="180.7">3. Insert appropriate touring route name, e.g. AUSTRALIA’S COUNTRY WAY.</text>
<text x="19.7" y="190.1">5. Insert appropriate national route marker, e.g. A3.</text>
<text x="19.7" y="194.9">6. See page 7 for examples.</text>
<text x="21.6" y="267.9">Department of Transport and Main Roads</text>
<text x="17.7" y="271.8">Infrastructure Management &amp; Delivery Division</text>
<text x="16.7" y="280.6">Designed</text>
<text x="42.7" y="280.6">Checked</text>
<text x="69.7" y="280.6">Scale</text>
<text x="99.2" y="281.5">A/PRINCIPAL ENGINEER</text>
<text x="154.5" y="276.2">10/11/25</text>
<text x="157.4" y="281.5">Date</text>
<text x="178.4" y="278.9">Page 5 of 7</text>
<text x="17" y="284.8">TV 2/15</text>
<text x="42.7" y="285.1">DJ 11/25</text>
<text x="69.7" y="285.2">Not to Scale</text>
<text x="99.2" y="285">(Traffic Engineering Practice)</text>
</g>
<g font-size="2.8" fill="#373435">
<text x="27.2" y="130.7">A</text>
<text x="32.3" y="130.7">800</text>
<text x="33.8" y="126.3">b</text>
<text x="39.7" y="130.7">15</text>
<text x="40.6" y="126.3">c</text>
<text x="45.7" y="130.7">30</text>
<text x="46.5" y="126.3">d</text>
<text x="51.7" y="130.7">120</text>
<text x="53.3" y="126.3">e</text>
<text x="59.6" y="130.7">100D</text>
<text x="62.6" y="126.3">f</text>
<text x="69.4" y="130.7">140</text>
<text x="70.9" y="126.3">g</text>
<text x="77.3" y="130.7">120D</text>
<text x="79.8" y="126.3">h</text>
<text x="88.3" y="130.7">80</text>
<text x="89.1" y="126.3">k</text>
<text x="94.3" y="130.7">180</text>
<text x="95.5" y="126.3">m</text>
<text x="101" y="130.6">100</text>
<text x="102.6" y="126.3">n</text>
<text x="108.2" y="130.7">460</text>
<text x="109.7" y="126.3">o</text>
<text x="115" y="130.7">110</text>
<text x="116.4" y="126.3">p</text>
<text x="122.7" y="130.7">280</text>
<text x="124.2" y="126.3">q</text>
<text x="130.2" y="130.7">70</text>
<text x="131.3" y="126.3">r</text>
<text x="136.6" y="130.7">180</text>
<text x="138.2" y="126.3">s</text>
<text x="142.8" y="130.7">40</text>
<text x="143.9" y="126.3">t</text>
<text x="148.8" y="130.7">120E</text>
<text x="151.3" y="126.3">u</text>
<text x="159.5" y="130.7">120E</text>
<text x="162.1" y="126.3">v</text>
<text x="170.1" y="130.8">170</text>
<text x="171.8" y="126.4">x</text>
<text x="177.3" y="130.7">220</text>
<text x="178.9" y="126.3">y</text>
<text x="184.1" y="130.7">250</text>
<text x="185.8" y="126.3">z</text>
<text x="27.2" y="135.1">B</text>
<text x="31.5" y="135.1">1050</text>
<text x="39.7" y="135.1">20</text>
<text x="45.7" y="135.1">40</text>
<text x="51.7" y="135.1">155</text>
<text x="59.6" y="135.1">130D</text>
<text x="69.4" y="135.1">185</text>
<text x="77.3" y="135.1">160D</text>
<text x="87.5" y="135.1">105</text>
<text x="94.3" y="135.1">240</text>
<text x="101" y="135">133</text>
<text x="108.2" y="135.1">610</text>
<text x="114.9" y="135.1">147</text>
<text x="122.7" y="135.1">375</text>
<text x="129.4" y="135.1">100</text>
<text x="136.6" y="135.1">223</text>
<text x="142.8" y="135.1">52</text>
<text x="148.8" y="135.1">160E</text>
<text x="159.5" y="135.1">160E</text>
<text x="170.1" y="135.1">210</text>
<text x="177.3" y="135.1">293</text>
<text x="184.1" y="135.1">332</text>
<text x="27.1" y="139.5">C</text>
<text x="27.1" y="143.9">D</text>
<text x="31.5" y="139.5">1350</text>
<text x="31.5" y="143.9">1600</text>
<text x="39.7" y="139.5">30</text>
<text x="39.7" y="143.9">40</text>
<text x="45.7" y="139.5">60</text>
<text x="45.7" y="143.9">80</text>
<text x="51.7" y="139.5">200</text>
<text x="51.7" y="143.9">240</text>
<text x="59.6" y="139.5">160D</text>
<text x="59.6" y="143.9">200D</text>
<text x="69.4" y="139.5">230</text>
<text x="69.4" y="143.9">280</text>
<text x="77.3" y="139.5">200D</text>
<text x="77.3" y="143.9">240D</text>
<text x="87.5" y="139.5">160</text>
<text x="87.5" y="143.9">160</text>
<text x="94.3" y="139.5">300</text>
<text x="94.3" y="143.9">360</text>
<text x="101" y="139.4">166</text>
<text x="101" y="143.8">200</text>
<text x="108.2" y="139.5">766</text>
<text x="108.2" y="143.9">920</text>
<text x="114.9" y="139.5">183</text>
<text x="114.9" y="143.9">220</text>
<text x="122.7" y="139.5">465</text>
<text x="122.7" y="143.9">560</text>
<text x="129.4" y="139.5">130</text>
<text x="129.4" y="143.9">180</text>
<text x="136.6" y="139.5">313</text>
<text x="136.6" y="143.9">360</text>
<text x="142.8" y="139.5">68</text>
<text x="142.8" y="143.9">80</text>
<text x="148.8" y="139.5">200E</text>
<text x="148.8" y="143.9">240E</text>
<text x="159.5" y="139.5">200E</text>
<text x="159.5" y="143.9">240E</text>
<text x="170.1" y="139.5">297</text>
<text x="170.1" y="143.9">340</text>
<text x="177.3" y="139.5">365</text>
<text x="177.3" y="143.9">440</text>
<text x="184.1" y="139.5">415</text>
<text x="184.1" y="143.9">500</text>
</g>
<g font-size="2.3" fill="#373435">
<text x="33" y="52.3">d</text>
<text x="95.9" y="52.2">variable</text>
<text x="183.4" y="54.8">r</text>
<text x="23.4" y="61.4">x</text>
<text x="27.9" y="61.7">s</text>
<text x="183.5" y="61.4">x</text>
<text x="192.1" y="60">e</text>
<text x="23.4" y="71.9">y</text>
<text x="28.4" y="67.9">t</text>
<text x="183.5" y="71.9">y</text>
<text x="192.1" y="66.8">h</text>
<text x="27.8" y="72.1">u</text>
<text x="28.4" y="76.7">t</text>
<text x="192.1" y="77.8">h</text>
<text x="192.1" y="72.3">k</text>
<text x="196.8" y="80">b</text>
<text x="192.1" y="85">g</text>
<text x="33" y="95.7">c</text>
<text x="183.5" y="91.4">m</text>
<text x="188" y="91.4">v</text>
<text x="192.1" y="91.6">f</text>
<text x="188" y="97.7">p</text>
<text x="192.1" y="97.4">e</text>
<text x="38.9" y="103.5">n</text>
<text x="48.5" y="103.5">z</text>
<text x="58.1" y="103.5">n</text>
<text x="69.8" y="103.5">o (max.)</text>
<text x="88.8" y="103.5">n</text>
<text x="97.5" y="103.5">p</text>
<text x="105.7" y="107.3">(min.)</text>
<text x="108" y="103.5">q</text>
<text x="118.4" y="103.5">p</text>
<text x="156.8" y="103.5">n</text>
<text x="166.5" y="103.5">z</text>
<text x="173.7" y="107.4">(min.)</text>
<text x="176.1" y="103.5">n</text>
</g>
</svg>
